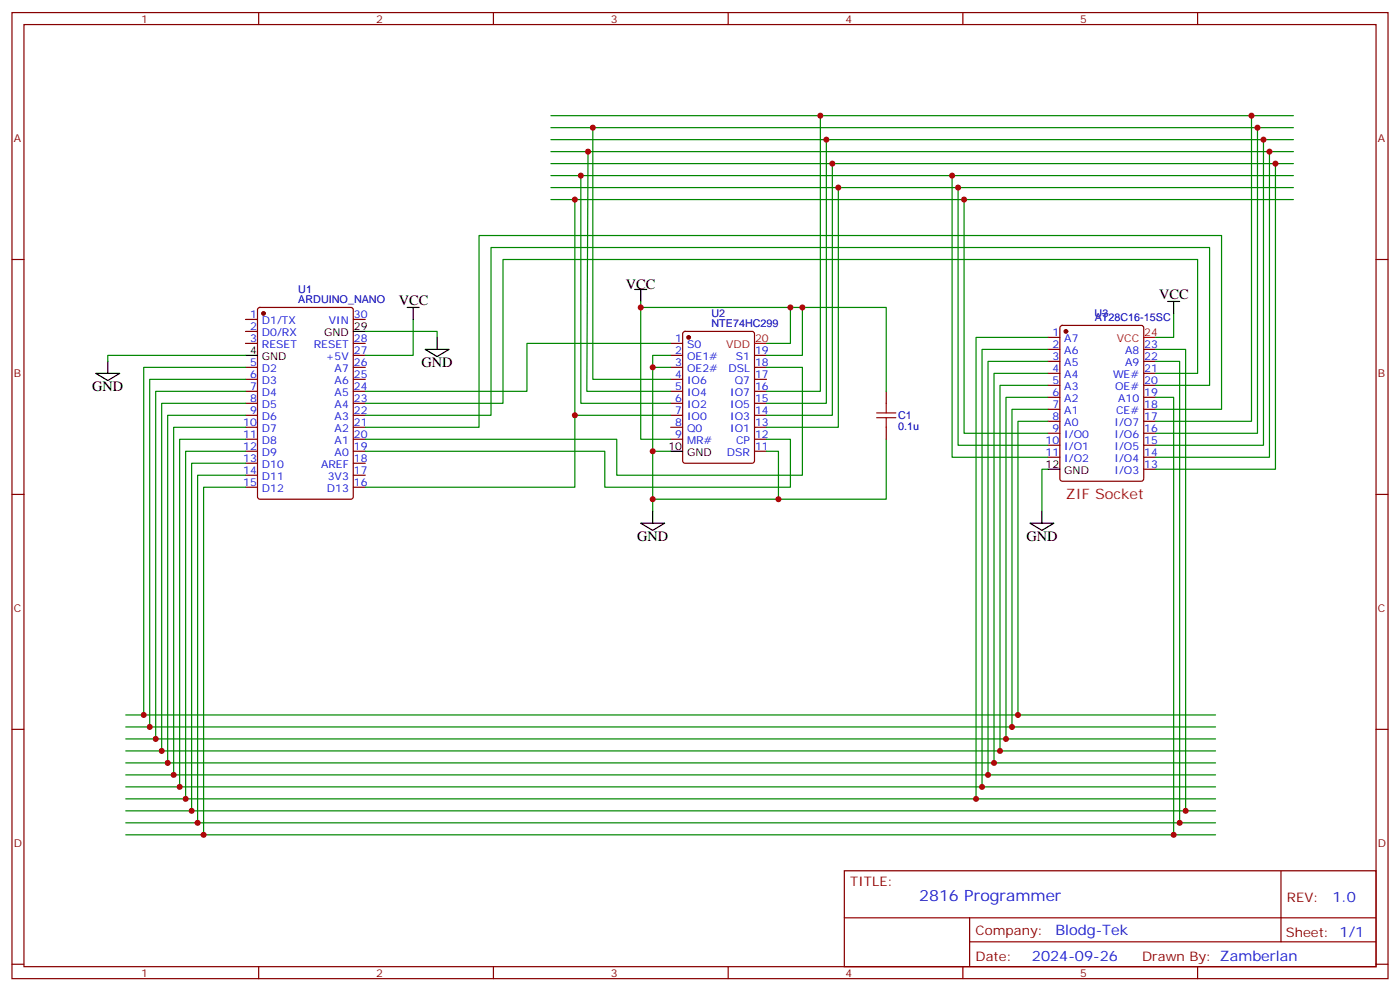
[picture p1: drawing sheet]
<svg xmlns="http://www.w3.org/2000/svg" width="412mm" height="292mm" viewBox="0 0 412 292" stroke-linecap="round" stroke-linejoin="round" font-family="sans-serif">
<g fill="none" stroke="#870000" stroke-width=".35">
<path d="M3.5 3.7h405.4v284.3h-405.4zM7.1 7.2h398.2v277.3h-398.2zM76.2 3.7v3.5M145.3 3.7v3.5M214.5 3.7v3.5M283.6 3.7v3.5M352.8 3.7v3.5M3.5 76.4h3.6M405.3 76.4h3.6M72.3 94h3.5M72.3 97.5h3.5M76.1 90.7l.5-.2h26.8l.6 .4 .1 55.3-.5 .7h-27l-.7-.4-.1-55.3z"/>
<path d="M104.1 94h3.5M201.3 97.7l.5-.2h19.7l.7 .5v37.6l-.4 .7h-20l-.7-.4v-37.7zM308.7 99.3h3.5M312.4 96l.5-.2h23.3l.6 .4 .1 44.7-.5 .7h-23.5l-.6-.4-.1-44.7zM72.3 101.1h3.5M72.3 108.1h3.5M72.3 111.7h3.5M72.3 115.2h3.5M72.3 118.7h3.5M104.1 101.1h3.5M104.1 108.1h3.5M104.1 111.7h3.5"/>
<path d="M104.1 115.2h3.5M104.1 118.7h3.5M104.1 104.6h3.5M197.6 101.1h3.5M197.6 108.1h3.5M197.6 111.7h3.5M197.6 115.2h3.5M197.6 118.7h3.5M197.6 104.6h3.5M222.2 108.1h3.6M222.2 111.7h3.6M222.2 115.2h3.6"/>
<path d="M222.2 118.7h3.6M222.2 104.6h3.6M261.1 115.2v3.5M308.7 102.8h3.5M308.7 106.4h3.5M308.7 109.9h3.5M308.7 113.4h3.5M308.7 116.9h3.5M336.9 102.8h3.5M336.9 106.4h3.5M336.9 109.9h3.5M336.9 113.4h3.5"/>
<path d="M336.9 116.9h3.5M72.3 122.2h3.5M72.3 125.8h3.5M72.3 129.3h3.5M72.3 132.8h3.5M72.3 136.3h3.5M72.3 139.9h3.5M104.1 122.2h3.5M104.1 125.8h3.5M104.1 129.3h3.5M104.1 132.8h3.5M104.1 136.3h3.5"/>
<path d="M104.1 139.9h3.5M197.6 122.2h3.5M197.6 125.8h3.5M197.6 129.3h3.5M222.2 122.2h3.6M222.2 125.8h3.6M222.2 129.3h3.6M222.2 132.8h3.6M261.1 125.8v3.5M308.7 120.5h3.5M308.7 124h3.5M308.7 127.5h3.5"/>
<path d="M308.7 131.1h3.5M308.7 134.6h3.5M336.9 120.5h3.5M336.9 124h3.5M336.9 127.5h3.5M336.9 131.1h3.5M336.9 134.6h3.5M336.9 138.1h3.5M3.5 145.5h3.6M72.3 143.4h3.5M104.1 143.4h3.5M405.3 145.5h3.6"/>
<path d="M3.5 214.7h3.6M405.3 214.7h3.6M248.7 256.3h156.6v28.2h-156.6zM377.3 256.3v20.9M248.7 270.1h156.5M285.6 277.2h119.6M285.6 270.1v14.2M3.5 283.8h3.6M76.2 284.5v3.5M145.3 284.5v3.5M214.5 284.5v3.5M283.6 284.5v3.5"/>
<path d="M352.8 284.5v3.5M405.3 283.8h3.6"/>
</g>
<g fill="#870000" stroke="#870000" stroke-width=".35">
<circle cx="77.6" cy="92.3" r=".53"/>
<circle cx="202.8" cy="99.3" r=".53"/>
<circle cx="314" cy="97.5" r=".53"/>
</g>
<g fill="none" stroke="#000" stroke-width=".35">
<path d="M104.1 97.5h3.5M119.9 90.5h3.6M121.7 90.5v3.5M128.8 99.3v3.5M187 85.2h3.5M188.7 85.2v3.5M344 88.7h3.5M345.7 88.7v3.6M28.2 109.9h7.1l-3.6 2.1zM31.7 106.4v3.5M72.3 104.6h3.5M125.2 102.8h7.1l-3.5 2.2z"/>
<path d="M197.6 132.8h3.5M308.7 138.1h3.5M188.7 154h7.1l-3.5 2.1zM192.3 150.5v3.5M303.4 154h7l-3.5 2.1zM306.9 150.5v3.5"/>
</g>
<path d="M336.9 99.3h3.5M222.2 101.1h3.6" fill="none" stroke="#f00" stroke-width=".35"/>
<g fill="none" stroke="#008700" stroke-width=".35">
<path d="M162.3 34h218.7M162.3 37.6h218.7M174.6 37.6v74.1h23M241.7 34v81.2h-15.9M368.7 34v90h-28.3M370.4 37.6v89.9h-30M162.3 41.1h218.7M162.3 51.7h218.7M162.3 48.2h218.7M162.3 44.6h218.7M162.3 55.2h218.7M162.3 58.7h218.7"/>
<path d="M169.3 58.7v63.5M171.1 51.7v67h26.5M173.2 44.6l-.3 70.6h24.7M243.4 41.1v77.6h-17.6M245.2 48.2v74h-19.4M246.9 55.2v70.6h-21.1M280.5 51.7v82.9h28.2M282.2 55.2v75.9h26.5M284 58.7v68.8h24.7M372.2 41.1v90h-31.8M373.9 44.6v90h-33.5M375.7 48.2v89.9h-35.3"/>
<path d="M107.6 97.5h21.2v1.8M121.7 94v10.6h-14.1M188.7 90.5h44.1v10.6h-7M188.7 88.7v40.6h8.9M232.8 90.5h28.3v24.7M236.4 90.5v14.1h-10.6M308.7 99.3h-21.2v135.8M345.7 92.3v7h-5.3M72.3 108.1h-30v102.3M72.3 111.7h-28.2v102.3M72.3 115.2h-26.4v102.3M72.3 118.7h-24.7v102.3"/>
<path d="M72.3 104.6h-40.6v1.8M192.3 108.1h5.3M197.6 101.1h-42.4v14.1h-47.6M197.6 104.6h-5.3v45.9M225.8 108.1h10.6v31.8h-54.7v-10.6h-74.1M308.7 116.9h-12.4v100.6M308.7 113.4h-14.1v107.6M308.7 109.9h-15.9v114.6M308.7 106.4h-17.7v121.7M308.7 102.8h-19.4v128.8M340.4 102.8h8.8v135.9M340.4 106.4h7.1v135.8"/>
<path d="M340.4 116.9h5.3v128.8M340.4 109.9h12.4v-33.5h-204.6v42.3h-40.6M340.4 113.4h15.9v-40.6h-211.7v49.4h-37M72.3 122.2h-22.9v102.3M72.3 125.8h-21.1v102.3M72.3 129.3h-19.4v102.3M72.3 132.8h-17.6v102.3M72.3 136.3h-15.9v102.4M72.3 139.9h-14.1v102.3M192.3 132.8h5.3M197.6 122.2h-28.3v21.2h-61.7M225.8 129.3h7v14.1h-54.6v-10.6h-70.6"/>
<path d="M261.1 129.3v17.6h-31.8v-14.1h-3.5M308.7 124h-8.8v86.4M308.7 120.5h-10.6v93.5M308.7 138.1h-1.8v12.4M340.4 120.5h19.4v-51.2h-218.7v56.5h-33.5M72.3 143.4h-12.3v102.3M192.3 146.9h37M37 217.5h321.1M37 214h321.1M37 210.4h321.1M37 238.7h321.1M37 235.1h321.1"/>
<path d="M37 231.6h321.1M37 228.1h321.1M37 224.5h321.1M37 221h321.1M37 245.7h321.1M37 242.2h321.1"/>
</g>
<path d="M261.1 118.7v2.8M258.2 122.9h5.7M258.2 121.5h5.7M261.1 122.9v2.9" fill="none" stroke="#a10000" stroke-width=".35"/>
<g fill="#c00">
<circle cx="280.5" cy="51.7" r=".88"/>
<circle cx="375.7" cy="48.2" r=".88"/>
<circle cx="370.4" cy="37.6" r=".88"/>
<circle cx="368.7" cy="34" r=".88"/>
<circle cx="373.9" cy="44.6" r=".88"/>
<circle cx="372.2" cy="41.1" r=".88"/>
<circle cx="192.3" cy="108.1" r=".88"/>
<circle cx="192.3" cy="132.8" r=".88"/>
<circle cx="60" cy="245.7" r=".88"/>
<circle cx="58.2" cy="242.2" r=".88"/>
<circle cx="54.7" cy="235.1" r=".88"/>
<circle cx="52.9" cy="231.6" r=".88"/>
<circle cx="51.2" cy="228.1" r=".88"/>
<circle cx="49.4" cy="224.5" r=".88"/>
<circle cx="47.6" cy="221" r=".88"/>
<circle cx="45.9" cy="217.5" r=".88"/>
<circle cx="42.3" cy="210.4" r=".88"/>
<circle cx="44.1" cy="214" r=".88"/>
<circle cx="56.4" cy="238.7" r=".88"/>
<circle cx="294.6" cy="221" r=".88"/>
<circle cx="345.7" cy="245.7" r=".88"/>
<circle cx="347.5" cy="242.2" r=".88"/>
<circle cx="349.3" cy="238.7" r=".88"/>
<circle cx="169.3" cy="58.7" r=".88"/>
<circle cx="169.3" cy="122.2" r=".88"/>
<circle cx="171.1" cy="51.7" r=".88"/>
<circle cx="173.2" cy="44.6" r=".88"/>
<circle cx="174.6" cy="37.6" r=".88"/>
<circle cx="241.7" cy="34" r=".88"/>
<circle cx="243.4" cy="41.1" r=".88"/>
<circle cx="245.2" cy="48.2" r=".88"/>
<circle cx="246.9" cy="55.2" r=".88"/>
<circle cx="282.2" cy="55.2" r=".88"/>
<circle cx="284" cy="58.7" r=".88"/>
<circle cx="299.9" cy="210.4" r=".88"/>
<circle cx="298.1" cy="214" r=".88"/>
<circle cx="296.3" cy="217.5" r=".88"/>
<circle cx="292.8" cy="224.5" r=".88"/>
<circle cx="291" cy="228.1" r=".88"/>
<circle cx="289.3" cy="231.6" r=".88"/>
<circle cx="287.5" cy="235.1" r=".88"/>
<circle cx="188.7" cy="90.5" r=".88"/>
<circle cx="192.3" cy="146.9" r=".88"/>
<circle cx="229.3" cy="146.9" r=".88"/>
<circle cx="236.4" cy="90.5" r=".88"/>
<circle cx="232.8" cy="90.5" r=".88"/>
</g>
<text font-size="4.6" fill="#00f" x="270.8" y="265.3">2816 Programmer</text>
<g font-size="4.2">
<text x="117.5" y="89.8">VCC</text>
<text x="184.4" y="84.9">VCC</text>
<text x="341.5" y="88">VCC</text>
<text x="124.2" y="108.1">GND</text>
<text x="27.2" y="115.2">GND</text>
<text x="187.7" y="159.3">GND</text>
<text x="302.3" y="159.3">GND</text>
</g>
<text font-size="4.2" fill="#f00" x="314" y="146.9">ZIF Socket</text>
<g font-size="4.2" fill="#00f">
<text x="392.5" y="265.6">1.0</text>
<text x="310.9" y="275.1">Blodg-Tek</text>
<text x="304" y="282.9">2024-09-26</text>
</g>
<g font-size="3.9" fill="#800">
<text x="250.5" y="260.9">TITLE:</text>
<text x="379.1" y="265.6">REV:</text>
<text x="287.4" y="275.1">Company:</text>
<text x="378.7" y="275.7">Sheet: 1/1</text>
<text x="287.4" y="282.8">Date:</text>
<text x="336.4" y="282.8">Drawn By: Zamberlan</text>
</g>
<g font-size="3.2" fill="#800">
<text x="41.6" y="6.7">1</text>
<text x="110.8" y="6.7">2</text>
<text x="179.9" y="6.7">3</text>
<text x="249.1" y="6.7">4</text>
<text x="318.2" y="6.7">5</text>
<text x="4.1" y="41.8">A</text>
<text x="405.9" y="41.8">A</text>
<text x="4.1" y="110.9">B</text>
<text x="405.9" y="110.9">B</text>
<text x="4.1" y="180.1">C</text>
<text x="405.9" y="180.1">C</text>
<text x="4.1" y="249.2">D</text>
<text x="405.9" y="249.2">D</text>
<text x="41.6" y="287.5">1</text>
<text x="110.8" y="287.5">2</text>
<text x="179.9" y="287.5">3</text>
<text x="249.1" y="287.5">4</text>
<text x="318.2" y="287.5">5</text>
</g>
<g font-size="3.2" fill="#000080">
<text x="87.9" y="89.2">ARDUINO_NANO</text>
<text x="87.9" y="86.1">U1</text>
<text x="209.6" y="93.4">U2</text>
<text x="322.4" y="93.4">U3</text>
<text x="322.5" y="94.5">AT28C16-15SC</text>
<text x="209.6" y="96.3">NTE74HC299</text>
<text x="264.6" y="123.4">C1</text>
<text x="264.6" y="126.5">0.1u</text>
</g>
<g font-size="3.2" fill="#00f">
<text x="73.7" y="93.7">1</text>
<text x="77.2" y="95.4">D1/TX</text>
<text x="96.9" y="95.4">VIN</text>
<text x="104.2" y="93.7">30</text>
<text x="73.7" y="97.2">2</text>
<text x="73.7" y="100.7">3</text>
<text x="77.2" y="99">D0/RX</text>
<text x="104.2" y="100.7">28</text>
<text x="198.9" y="100.7">1</text>
<text x="310" y="99">1</text>
<text x="313.5" y="100.7">A7</text>
<text x="73.7" y="107.8">5</text>
<text x="77.2" y="102.5">RESET</text>
<text x="92.4" y="102.5">RESET</text>
<text x="96" y="106">+5V</text>
<text x="104.2" y="107.8">26</text>
<text x="104.2" y="104.2">27</text>
<text x="198.9" y="104.2">2</text>
<text x="198.9" y="107.8">3</text>
<text x="202.4" y="102.5">S0</text>
<text x="202.4" y="106">OE1#</text>
<text x="216.8" y="106">S1</text>
<text x="222.4" y="107.8">18</text>
<text x="222.4" y="104.2">19</text>
<text x="310" y="102.5">2</text>
<text x="310" y="106">3</text>
<text x="313.5" y="104.2">A6</text>
<text x="313.5" y="107.8">A5</text>
<text x="331.4" y="107.8">A9</text>
<text x="331.4" y="104.2">A8</text>
<text x="337.1" y="106">22</text>
<text x="337.1" y="102.5">23</text>
<text x="73.7" y="111.3">6</text>
<text x="77.2" y="109.5">D2</text>
<text x="77.2" y="113.1">D3</text>
<text x="98.6" y="113.1">A6</text>
<text x="98.6" y="109.5">A7</text>
<text x="104.2" y="111.3">25</text>
<text x="198.9" y="111.3">4</text>
<text x="202.4" y="109.5">OE2#</text>
<text x="202.4" y="113.1">IO6</text>
<text x="214.6" y="109.5">DSL</text>
<text x="216.4" y="113.1">Q7</text>
<text x="222.4" y="111.3">17</text>
<text x="310" y="109.5">4</text>
<text x="310" y="113.1">5</text>
<text x="313.5" y="111.3">A4</text>
<text x="327.9" y="111.3">WE#</text>
<text x="337.1" y="113.1">20</text>
<text x="337.1" y="109.5">21</text>
<text x="73.7" y="114.8">7</text>
<text x="73.7" y="118.4">8</text>
<text x="77.2" y="116.6">D4</text>
<text x="98.6" y="116.6">A5</text>
<text x="104.2" y="118.4">23</text>
<text x="104.2" y="114.8">24</text>
<text x="198.9" y="114.8">5</text>
<text x="198.9" y="118.4">6</text>
<text x="202.4" y="116.6">IO4</text>
<text x="215.1" y="116.6">IO7</text>
<text x="222.4" y="118.4">15</text>
<text x="222.4" y="114.8">16</text>
<text x="310" y="116.6">6</text>
<text x="313.5" y="114.8">A3</text>
<text x="313.5" y="118.4">A2</text>
<text x="328.5" y="114.8">OE#</text>
<text x="329.4" y="118.4">A10</text>
<text x="337.1" y="116.6">19</text>
<text x="71.6" y="125.4">10</text>
<text x="73.7" y="121.9">9</text>
<text x="77.2" y="120.1">D5</text>
<text x="77.2" y="123.6">D6</text>
<text x="98.6" y="123.6">A3</text>
<text x="98.6" y="120.1">A4</text>
<text x="104.2" y="125.4">21</text>
<text x="104.2" y="121.9">22</text>
<text x="198.9" y="121.9">7</text>
<text x="198.9" y="125.4">8</text>
<text x="202.4" y="120.1">IO2</text>
<text x="202.4" y="123.6">IO0</text>
<text x="215.1" y="123.6">IO3</text>
<text x="215.1" y="120.1">IO5</text>
<text x="222.4" y="125.4">13</text>
<text x="222.4" y="121.9">14</text>
<text x="310" y="120.1">7</text>
<text x="310" y="123.6">8</text>
<text x="313.5" y="121.9">A1</text>
<text x="313.5" y="125.4">A0</text>
<text x="328.3" y="125.4">I/O7</text>
<text x="328.8" y="121.9">CE#</text>
<text x="337.1" y="123.6">17</text>
<text x="337.1" y="120.1">18</text>
<text x="71.6" y="128.9">11</text>
<text x="77.2" y="127.2">D7</text>
<text x="77.2" y="130.7">D8</text>
<text x="98.6" y="130.7">A1</text>
<text x="98.6" y="127.2">A2</text>
<text x="104.2" y="128.9">20</text>
<text x="198.9" y="128.9">9</text>
<text x="202.4" y="127.2">Q0</text>
<text x="202.4" y="130.7">MR#</text>
<text x="215.1" y="127.2">IO1</text>
<text x="216.8" y="130.7">CP</text>
<text x="222.4" y="128.9">12</text>
<text x="308" y="130.7">10</text>
<text x="310" y="127.2">9</text>
<text x="313.5" y="128.9">I/O0</text>
<text x="328.3" y="128.9">I/O6</text>
<text x="337.1" y="130.7">15</text>
<text x="337.1" y="127.2">16</text>
<text x="71.6" y="132.5">12</text>
<text x="71.6" y="136">13</text>
<text x="77.2" y="134.2">D9</text>
<text x="77.2" y="137.8">D10</text>
<text x="94.6" y="137.8">AREF</text>
<text x="98.6" y="134.2">A0</text>
<text x="104.2" y="136">18</text>
<text x="104.2" y="132.5">19</text>
<text x="214.1" y="134.2">DSR</text>
<text x="222.4" y="132.5">11</text>
<text x="308" y="134.2">11</text>
<text x="313.5" y="132.5">I/O1</text>
<text x="313.5" y="136">I/O2</text>
<text x="328.3" y="136">I/O4</text>
<text x="328.3" y="132.5">I/O5</text>
<text x="337.1" y="137.8">13</text>
<text x="337.1" y="134.2">14</text>
<text x="71.6" y="139.5">14</text>
<text x="71.6" y="143.1">15</text>
<text x="77.2" y="141.3">D11</text>
<text x="96.6" y="141.3">3V3</text>
<text x="104.2" y="143.1">16</text>
<text x="104.2" y="139.5">17</text>
<text x="328.3" y="139.5">I/O3</text>
<text x="77.2" y="144.8">D12</text>
<text x="96.3" y="144.8">D13</text>
</g>
<g font-size="3.2">
<text x="95.5" y="99">GND</text>
<text x="104.2" y="97.2">29</text>
<text x="73.7" y="104.2">4</text>
<text x="77.2" y="106">GND</text>
<text x="196.9" y="132.5">10</text>
<text x="202.4" y="134.2">GND</text>
<text x="308" y="137.8">12</text>
<text x="313.5" y="139.5">GND</text>
</g>
<g font-size="3.2" fill="#f00">
<text x="222.4" y="100.7">20</text>
<text x="329" y="100.7">VCC</text>
<text x="337.1" y="99">24</text>
<text x="213.9" y="102.5">VDD</text>
</g>
</svg>
